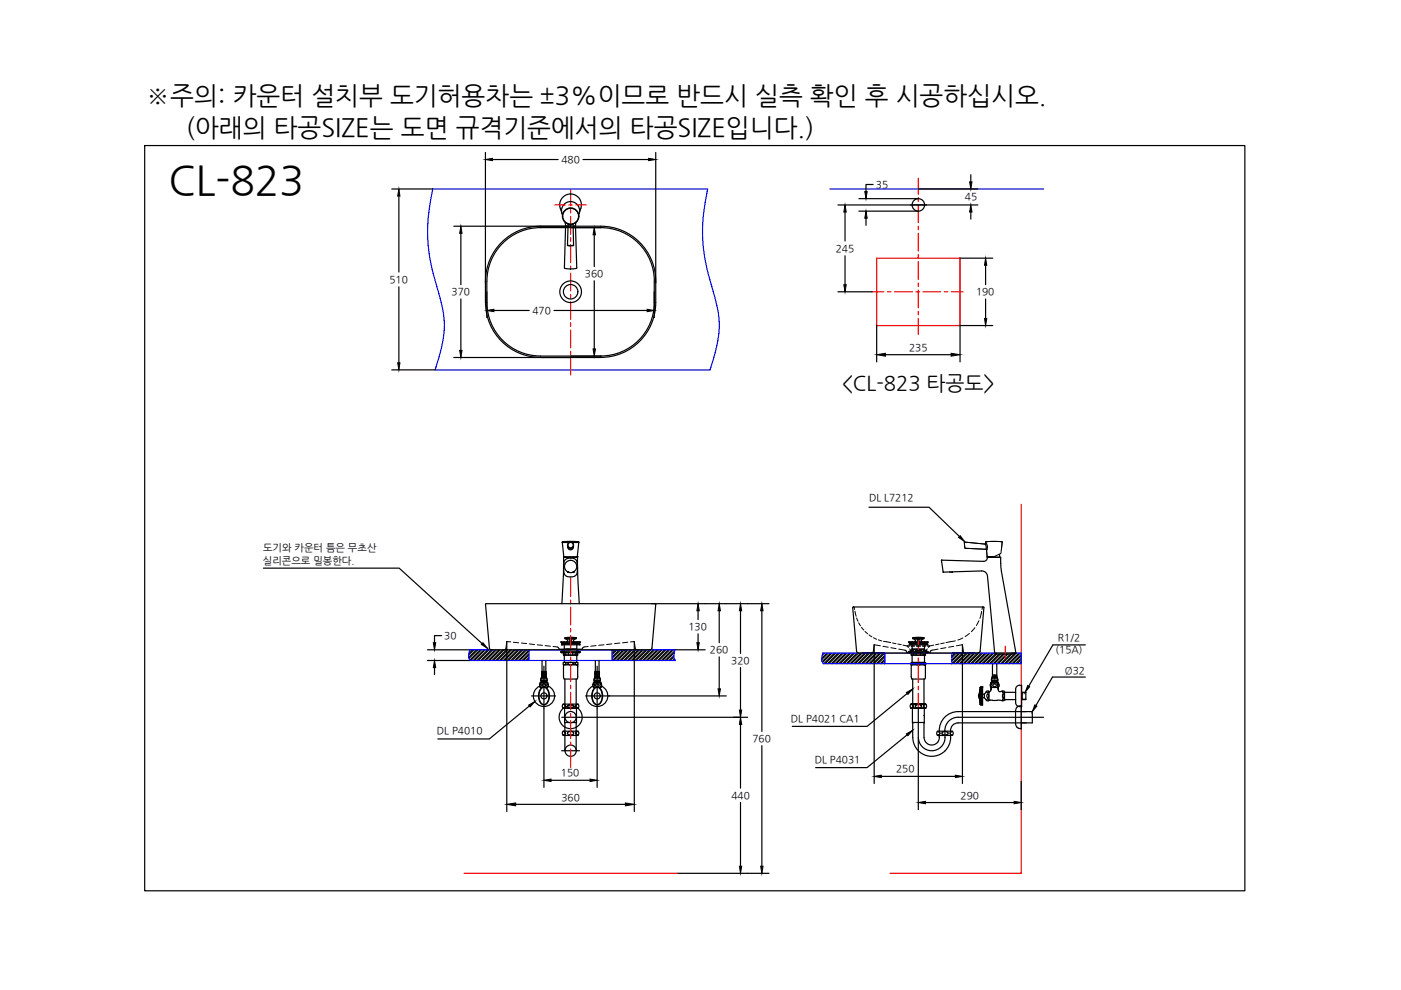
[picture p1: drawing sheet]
<svg xmlns="http://www.w3.org/2000/svg" width="297mm" height="210mm" viewBox="0 0 297 210" stroke-linecap="round" stroke-linejoin="round" font-family="sans-serif">
<!-- layer: 5 -->
<path d="M30.7 30.9h233.2v158h-233.2z" fill="none" stroke="#000" stroke-width=".25"/>
<!-- layer: 3 -->
<g fill="none" stroke="#000" stroke-width=".25">
<path d="M102.9 32.3v27.7M104.4 33.8h13.9M123.6 33.8h13.9M139 32.3v27.7M185.1 39.1h-1.5v1.5M205.8 37v1.6M83.1 40.1h8.6M84.6 41.6v16.1M96.2 48h24.8M97.7 49.5v10.9M121 48.3h6.5M126 49.8v6.7"/>
<path d="M126 59.5v14.5M177.7 43.5h29.6M179.2 45v6.1M179.2 54.2v6.2M182.1 42.1h12.6M182.1 44.8h12.6M183.6 46.3v1.5M194.7 40.1h12.6M203.5 54.7h7M205.8 45v1.5M209 56.2v4.2M83.1 78.4h9.2"/>
<path d="M84.6 60.8v16.1M96.2 75.8h24.8M97.7 63.4v10.9M103.2 61.9v5.4M104.7 65.8h7.5M117.5 65.8h19.7M121 75.5h6.5M138.7 61.9v5.4M177.7 61.9h7.2M185.9 69v7.7M187.7 75.2h14M209 63.4v4.1"/>
<path d="M210.5 69h-7v7.7M184.2 107.5h12.8l6.4 6.2M55.8 120.5h28.8l17.6 16M90.6 137.8h9M93.6 134.8h-1.5v1.5M99.7 137.8l-.1 .1M100.2 137.8l-.8 .8M100.5 137.8l-1.1 1.1M101 137.8l-1.6 1.6M101.3 137.8l-1.9 1.8M101.8 137.8l-2.2 2.1M102.1 137.8l-2.3 2.2"/>
<path d="M102.6 137.8l-2.3 2.2M102.9 137.8l-2.3 2.2M103.4 137.8l-2.3 2.2M103.7 137.8l-2.3 2.2M104.2 137.8l-2.3 2.2M104.5 137.8l-2.3 2.2M105 137.8l-2.3 2.2M105.2 137.8l-2.2 2.2M105.8 137.8l-2.3 2.2M106.1 137.8l-2.3 2.2M106.6 137.8l-2.3 2.2M107.4 137.8l-2.3 2.2"/>
<path d="M107.4 136v36.1M107.7 137.8l-2.3 2.2M108.2 137.8l-2.3 2.2M108.4 137.8l-2.2 2.2M109 137.8l-2.3 2.2M109.2 137.8l-2.2 2.2M109.8 137.8l-2.3 2.2M110.1 137.8l-2.3 2.2M110.6 137.8l-2.3 2.2M110.8 137.8l-2.2 2.2M111.4 137.8l-2.3 2.2M111.6 137.8l-2.2 2.2"/>
<path d="M112.1 137.8l-2.2 2.2M112.1 138.6l-1.4 1.4M112.1 139.4l-.6 .6M112.1 138.1l-1.9 1.9M112.1 138.9l-1.1 1.1M112.1 139.7l-.3 .3M118.9 138.2h4.1M119 136.1l4 .1M119 136.1l.1 .2M119 138.3l.1 .1M119.1 136.3v.1M119.1 136.7h.1"/>
<path d="M119.1 136.3h.1M119.1 136.7h3.8M119.1 136.3h3.8M119.1 136.4h3.7M119.4 136.4v.2M119.5 138.4v.5h3M119.5 138.9h.5M119.6 137.5l.1 .3M119.6 137.8l-.7 .4M119.6 137.6h2.7M119.6 136.7v3.7M119.7 135.3h2.5"/>
<path d="M119.8 135.3l1.2-.2 1.2 .2-.1 .1h-2.3l-.1-.1M120 138.9h.5M120 138.4v.5M120 135.4l.8 .1M120 135.4l.2 .1M120.1 135.5l.2 .3M120.4 135.8l-.2 .3M120.5 138.4v.5M120.5 138.9h.9M120.8 135.5v.6M120.8 135.5h.3M120.9 135.5v.4"/>
<path d="M121 136.2h2M121 135.5v.4M121 135.9h-.1v.2M121 135.9v.2M121.1 135.5v.6M121.4 138.4v.5M121.4 138.9h.6M121.8 135.5l-.2 .3 .1 .3M121.8 135.5l.1-.1-.8 .1M122 138.4v.5M122 138.9h.5M122.3 137.5l-.1 .3"/>
<path d="M122.3 136.7v3.7h-2.6M122.3 137.8l.7 .4M122.5 138.4v.5M122.6 136.4v.2M122.8 136.6h-3.7v.1M122.8 136.6h.1M122.9 136.7h.1M122.9 136.3h.1M122.9 136.4h-.1M122.9 136.3v.1M122.9 136.6v.1M122.9 138.3l-3.8 .1"/>
<path d="M123 136.2l-.2 .1M130 137.8l-.2 .2M130.5 137.8l-.7 .7M130.8 137.8l-1 1M131.3 137.8l-1.5 1.5M131.6 137.8l-1.8 1.8M132.1 137.8l-2.2 2.2M132.4 137.8l-2.3 2.2M132.9 137.8l-2.2 2.2M133.2 137.8l-2.3 2.2M133.7 137.8l-2.2 2.2M134 137.8l-2.3 2.2"/>
<path d="M134.5 136v36.1M134.5 137.8l-2.2 2.2M134.8 137.8l-2.3 2.2M135.1 137.8h-28.2l-2.3 2.2M135.3 137.8l-2.2 2.2M135.6 137.8l-2.3 2.2M136.1 137.8l-2.2 2.2M136.4 137.8l-2.3 2.2M136.9 137.8l-2.3 2.2M137.2 137.8l-2.3 2.2M137.7 137.8l-2.2 2.2M138 137.8l-2.3 2.2"/>
<path d="M138.1 128h24.9M138.5 137.8l-2.2 2.2M138.8 137.8l-2.3 2.2M139.3 137.8l-2.3 2.2M139.6 137.8l-2.3 2.2M140.1 137.8l-2.3 2.2M140.4 137.8l-2.3 2.2M140.9 137.8l-2.3 2.2M141.2 137.8l-2.3 2.2M141.7 137.8l-2.2 2.2M142 137.8l-2.3 2.2M142.5 137.8l-2.3 2.2"/>
<path d="M142.8 137.8l-2.3 2.2M142.9 139.3l-.8 .7M142.9 139l-1.1 1M142.9 138.4l-1.6 1.6M143 139.7l-.4 .3M143 138l-2 2M143.1 137.8h6.4M143.1 139.8l-.2 .2M148 129.5v1.9M148 134.4v1.9M152.5 129.5v6.8M152.5 139.3v6.8"/>
<path d="M157 129.5v9M161.5 129.5v25.6M174.5 138.5l-.1 .1M174.8 138.5l-.5 .4M175.3 138.5l-1 1M175.6 138.5l-1.4 1.3M176.1 138.5l-1.8 1.8M176.4 138.5l-2 2M176.9 138.5l-2.2 2.2M177.2 138.5l-2.3 2.2M177.7 138.5l-2.2 2.2M178 138.5l-2.3 2.2"/>
<path d="M178.5 138.5l-2.2 2.2M178.8 138.5l-2.3 2.2M179.3 138.5l-2.2 2.2M179.6 138.5l-2.3 2.2M180.1 138.5l-2.3 2.2M180.4 138.5l-2.3 2.2M180.9 138.5l-2.2 2.2M181.2 138.5l-2.3 2.2M181.7 138.5l-2.2 2.2M182 138.5l-2.3 2.2M182.5 138.5l-2.3 2.2M182.8 138.5l-2.3 2.2"/>
<path d="M183.3 138.5l-2.3 2.2M183.6 138.5l-2.3 2.2M184.1 138.5l-2.3 2.2M184.4 138.5l-2.3 2.2M184.9 138.5l-2.2 2.2M185.2 138.5l-2.3 2.2M185.3 136.7v29.4M185.7 138.5l-2.3 2.2M186 138.5l-2.3 2.2M186.5 138.5l-2.3 2.2M186.8 138.5l-2.3 2.2M187.3 138.5l-2.3 2.2"/>
<path d="M187.6 138.5l-2.3 2.2M187.6 139l-1.8 1.7M187.6 139.8l-1 .9M187.6 139.2l-1.5 1.5M192.6 138.2l.8-.4h2.6l.8 .4M192.6 138.2h4.2M192.7 136.2h4M192.7 136.2l.1 .1M192.8 138.3l3.8 .1v-.1M192.8 136.3v.1M192.8 136.6v.1M192.8 136.3h.1"/>
<path d="M192.8 136.7h.1M192.8 136.4h.1M192.8 136.7h3.8M192.8 136.6h3.8M192.8 136.4h3.8M192.8 136.6h.1M193.1 136.4v.2M193.2 138.4l.1 .5h2.9M193.2 138.9h.5M193.4 137.5v.3M193.4 137.6h2.6M193.4 136.7v3.7"/>
<path d="M193.5 135.3h2.4M193.5 135.2l1.5-.1 .9 .2-.1 .1h-2.2zM193.7 138.4v.5h.6M193.8 135.4l.8 .1M193.9 135.5l.2 .3-.2 .3M194.3 138.4v.5M194.3 138.9h.9M194.6 135.5h.2M194.6 135.5v.6M194.7 136.1l-.1-.2h.2v.2M194.7 135.5l-.1 .4M194.7 135.5l.1 .4"/>
<path d="M194.8 135.5v.6M195.2 138.4v.5M195.5 135.5l-.2 .3 .2 .3M195.5 135.5l.2-.1-.9 .1M195.7 138.4v.5h-.5M195.7 138.9h.5M196 137.5v.3M196 136.7v3.7h-2.6M196.2 138.4v.5M196.3 136.4v.2M196.6 136.6h.1M196.6 136.3h.1"/>
<path d="M196.6 136.7h.1M196.6 136.4h.1M196.6 136.3v.1M196.6 136.6v.1M196.7 136.2l-3.9 .1M201.9 138.5l-.1 .1M202.5 138.5l-.7 .6M202.7 138.5l-.9 .9M203.2 138.5l-1.4 1.4M203.5 138.5l-1.7 1.7M204.1 138.5l-2.3 2.2M204.1 136.7v29.4"/>
<path d="M204.3 138.5l-2.2 2.2M204.9 138.5l-2.3 2.2M205.1 138.5l-2.2 2.2M205.6 138.5l-2.2 2.2M205.9 138.5l-2.2 2.2M206.4 138.5l-2.2 2.2M206.7 138.5l-2.2 2.2M207.2 138.5l-2.2 2.2M207.5 138.5l-2.2 2.2M208.1 138.5l-2.3 2.2M208.3 138.5l-2.2 2.2M208.8 138.5l-2.2 2.2"/>
<path d="M209.1 138.5l-2.3 2.2M209.6 138.5l-2.2 2.2M209.9 138.5l-2.2 2.2M210.4 138.5l-2.2 2.2M210.7 138.5l-2.2 2.2M211.2 138.5l-2.2 2.2M211.3 138.7l-2.1 2M211.8 138.7l-2 2M212.1 138.7l-2.1 2M212.6 138.7l-2 2M212.9 138.7l-2.1 2M213.4 138.7l-2 2"/>
<path d="M213.7 138.7l-2.1 2M214.2 138.7l-2 2M214.5 138.7l-2.1 2M215 138.7l-2 2M215.2 138.5l-.1 .1M215.5 138.5l-2.3 2.2M216 138.5l-2.2 2.2M216.3 138.5l-2.3 2.2M216.5 138.8l-1.9 1.9M216.5 139.6l-1.1 1.1M216.5 139l-1.7 1.7M216.5 139.8l-.9 .9"/>
<path d="M90.6 140h9.1M92.1 141.5v1.5M112.2 149.7l-8.5 7h-10.9M119.4 140.8l.3 .1 .2-.1M119.5 141h3v2.5l-.2 .5h-2.7l-.1-.5zM119.8 144v6.1h2.4v-6.1M119.9 140.5h-.4l-.1 .4M120.5 140.5v.4M120.5 140.5h-.6v.4h.6M120.5 140.9l.5 .1M121 140.4l-.5 .1M121 140.4l.5 .1"/>
<path d="M121.5 140.5h.5v.4h-.5zM121.5 140.9l-.5 .1M122 140.5l.3-.1 .2 .1M122 140.8l.3 .1 .2-.1M122.2 141h.1M122.5 140.5v.4M122.8 152.1h35.7M129.1 147.6h24.9M157 141.5v9.1M157 153.6v13.5M161.5 158.1v25.6M187.6 140.5l-.2 .2"/>
<path d="M187.6 140l-.7 .7M192.3 147l-8.5 7h-15.8M192.3 155.8l-8.5 7h-10.9M193.2 140.8l.2 .1 .3-.1M193.3 141h2.8M193.3 141l-.1 2.5 .1 .5h2.8l.1-.5-.1-2.5M193.5 144v6.1h2.4v-6.1M193.7 140.5v.4h.5M193.7 140.5h.5M193.7 140.5h-.4l-.2 .4M194.2 140.5v.4M194.2 140.9l.5 .1"/>
<path d="M194.7 140.4l-.5 .1M194.7 140.4l.5 .1M195.2 140.5v.4h.6v-.4M195.2 140.5h.6M195.2 140.9l-.5 .1M195.8 140.5h.4l.1 .4M195.8 140.8l.2 .1 .3-.1M195.8 151.7h.1M196 141h.1M216.5 140.4l-.3 .3M216.5 140.6l-.1 .1M109.3 170.5h23.3"/>
<path d="M157 170.1v13.6M186.8 164.6h15.8M143.5 185.2h19.5"/>
</g>
<g fill="#000" stroke="#000" stroke-width=".21">
<path d="M102.9 33.8l1.5-.2v.5zM137.5 33.6l1.5 .2-1.5 .3zM205.6 38.6h.5l-.3 1.5zM84.6 40.1l.2 1.5h-.5zM97.7 48l.3 1.5h-.5zM126 48.3l.2 1.5h-.5zM179.2 43.5l.2 1.5h-.5zM183.6 44.8l.3 1.5h-.5zM183.4 40.6h.5l-.3 1.5zM205.8 43.5l.3 1.5h-.5zM209 54.7l.2 1.5h-.5zM84.3 76.9h.5l-.2 1.5z"/>
<path d="M97.5 74.3h.5l-.3 1.5zM103.2 65.8l1.5-.2v.5zM125.7 74h.5l-.2 1.5zM137.2 65.6l1.5 .2-1.5 .3zM178.9 60.4h.5l-.2 1.5zM185.9 75.2l1.8-.3v.6zM201.7 74.9l1.8 .3-1.8 .3zM208.7 67.5h.5l-.2 1.5zM203.6 113.6l.9 1.2-1.3-.9zM91.9 136.3h.5l-.3 1.5zM102.4 136.3l.9 1.2-1.2-.9zM148 128l.3 1.5h-.5z"/>
<path d="M147.8 136.3h.5l-.3 1.5zM152.5 128l.2 1.5h-.5zM157 128l.3 1.5h-.5zM161.5 128l.3 1.5h-.5zM92.1 140l.3 1.5h-.5zM112.1 149.5l1.3-.8-1 1.2zM152.2 146.1h.5l-.2 1.5zM157 152.1l.3 1.5h-.5zM156.8 150.6h.5l-.3 1.5zM192.2 146.8l1.3-.7-1 1.1zM192.2 155.6l1.3-.8-1 1.2zM107.4 170.5l1.9-.3v.7z"/>
<path d="M132.6 170.2l1.9 .3-1.9 .4zM185.3 164.6l1.5-.2v.5zM202.6 164.4l1.5 .2-1.5 .3zM156.8 183.7h.5l-.3 1.5zM161.3 183.7h.5l-.3 1.5z"/>
</g>
<!-- layer: 1 -->
<path d="M91.7 40.1a37.3 37.3 0 0 0 1.2 21.7 20.7 20.7 0 0 1 .1 14.2l-.7 2.4M150 40.1a37.3 37.3 0 0 0 1.2 21.7 20.7 20.7 0 0 1 .1 14.2l-.8 2.4M99.6 137.8l-.2 1.5 .3 .7M143.1 137.8l-.2 1.5 .3 .7M174.5 138.5l-.3 1.5 .4 .7" fill="none" stroke="#00f" stroke-width=".25"/>
<path d="M216.5 106.9v78.3h-27.8M98.4 185.2h45.1" fill="none" stroke="#f00" stroke-width=".25"/>
<!-- layer: 0 -->
<g fill="none" stroke="#000" stroke-width=".25">
<path d="M103.2 59.6v4.5M103.2 59.6a11.4 11.4 0 0 1 11.4-11.3h12.8a11.4 11.4 0 0 1 11.3 11.3v4.5a11.3 11.3 0 0 1-11.3 11.4h-12.8a11.4 11.4 0 0 1-11.4-11.4M106.4 51.4a11.6 11.6 0 0 1 8.2-3.4h12.8a11.7 11.7 0 0 1 11.6 11.6 19.7 19.7 0 0 1-.6 8.5 11.7 11.7 0 0 1-11 7.7h-12.8a11.7 11.7 0 0 1-11.7-11.7 20.1 20.1 0 0 1 .7-8.4 11.7 11.7 0 0 1 2.8-4.3zM119.5 118h2.9M199.6 118.8h.1M199.7 118.8l8.8 .2M199.7 118.7l.3 2.6M208.6 119l.5-.2 .2-.6h2.9v1.3M208.9 115.3l.2 .6-.1 .5M209 115.2a1.01 1.01 0 0 1 .2 1.4M209.3 118h1.4M211.8 117.5l.2 .6-2.5 .1v-.2"/>
<path d="M212.2 119.5l.1 1.6M103.1 128h35.8M103.1 128l-.2 .1 .9 9.3M103.8 137.4l.3 .4M104.1 137.8h2.8M118.5 137.6h.1M123.5 137.6h.1M138.2 137.4l-.3 .4h-2.8M138.9 128l.2 .1-.9 9.3M180.8 128.7h27.7l.1 .1-.9 9.5-.3 .2-25.6-.1-.2-.3zM192.2 138.3h.1M197.2 138.3h.1"/>
<path d="M200 121.3h.1M201.3 121.3h.6M208.1 121.1l-8.1 .2M208.1 121.1a1.2 1.2 0 0 1 1.3 1M211.2 138.5v.2M212.3 121.1l3.1 17.4h-4.5l-1.5-16.3M215.1 138.5v.2M115.3 150.2v16.7M126.6 150.2v16.7M116.8 165.4h8.3"/>
<circle cx="121" cy="61.9" r="2.3"/>
<circle cx="121" cy="61.9" r="1.53"/>
</g>
<path d="M115.3 165.4l1.5-.2v.5zM125.1 165.2l1.5 .2-1.5 .3z" fill="#000" stroke="#000" stroke-width=".21"/>
<!-- layer: 4 -->
<g fill="none" stroke="#000" stroke-width=".25">
<path d="M119.1 159.2h3.8M119.1 152.1h3.7M119.4 155.1h.1M119.4 149.3l.1 .1M119.4 155.9h3.1M119.4 155h3.1M119.4 149.3l-.2 .4 .2 .5M119.4 155l-.2 .5 .2 .4M119.4 149.3h3.1M119.4 150.2h3.1M119.4 150.2a2.44 2.44 0 0 0-.2 3.5 2.44 2.44 0 0 0 3.6 0 2.44 2.44 0 0 0-.3-3.5M119.4 150.2a2.44 2.44 0 0 1 3.1 0"/>
<path d="M119.5 155.1l.2 .1M119.5 149.4h.2M119.5 155.8h-.1M119.5 150.1h-.1M119.7 155.7l-.2 .1M119.7 150l-.2 .1M119.7 150.2v3h2.5M119.7 155.2l.2 .3-.2 .2M119.7 149.4l.2 .2M119.8 153.2v6a1.2 1.2 0 0 1 1.7-1.1 1.2 1.2 0 0 1 .2 2 1.2 1.2 0 0 1-1.9-.7v-.4M119.9 149.9l-.2 .1M119.9 149.6v.3"/>
<path d="M120.3 155.3a.51 .51 0 0 0 .7 .6M120.4 149.6l.1 .4M120.5 150l.8 .1M120.5 149.5l-.1 .1M120.7 155.1h.6M120.7 155.1l-.4 .2M121 155h.1M121.2 149.4l.4 .2M121.2 155.1l.4 .2M121.3 149.4l-.8 .1M121.3 155.8l-.3 .1M121.6 155.3v.3l-.4 .2"/>
<path d="M121.6 149.6v.3l-.4 .2M122.1 149.9l.4 .2M122.1 149.6v.3M122.2 153.2v6M122.2 150.2v3M122.2 153.2h.1M122.2 155.7l.3 .1M122.3 155.2l-.2 .3 .2 .2M122.4 150.1h.2M122.5 155.1l-.3 .1M122.5 155.8h.1M122.5 149.3l.2 .4-.2 .5"/>
<path d="M122.5 155l.2 .5-.2 .4M122.6 149.3l-.5 .3M122.6 155.1h-.1M193.1 149.3l.3 .2M193.2 149.3h.3h-.3M193.2 150.2h3M193.2 149.3l-.2 .4 .2 .5M193.2 150.1h-.1M193.4 149.4a.3 .3 0 0 1 .2 .3 .3 .3 0 0 1-.2 .3M193.4 150l-.2 .1M193.4 153.2h.1M193.4 153.2h2.6"/>
<path d="M193.4 150.2v3M193.5 149.3h1.2h-1.2M193.5 153.2v.1a8 8 0 0 0 .5 5 4 4 0 0 0 4.5 1.9 4 4 0 0 0 3.1-3.9M194.1 149.6v.3l.3 .2M194.4 150.1h.6M195 149.4h-.7l-.2 .2M195 149.4l.2 .1M195.2 149.5l.1 .1M195.2 150l-.2 .1M195.3 149.6l-.1 .4M195.8 149.6v.3M195.8 149.9l.2 .1"/>
<path d="M195.9 149.3h-1.2h1.2M196 153.2l-.1 1.8a2.54 2.54 0 0 0 .7 2.7 1.59 1.59 0 0 0 1.9 0 1.59 1.59 0 0 0 .6-1.8M196 150.2v3M196 149.4l-.2 .2M196 150l.2 .1M196.2 150.1h.1M196.2 149.4l-.2 .1M196.2 149.3h-.3h.3M196.3 149.3l.2 .4-.2 .5M196.3 149.3l-.1 .1M198.7 155.1h.2M198.8 155h3.1l.2 .6-.2 .3h-3.1l-.2-.4z"/>
<path d="M198.9 155.1a.35 .35 0 0 1 .4 .2 .35 .35 0 0 1-.2 .5M199.1 155.7l-.4 .2M199.7 155.6a.63 .63 0 0 1 .7-.5 .63 .63 0 0 1 .6 .5M199.7 155.6l.7 .3 .6-.3M200.3 155a3.7 3.7 0 0 1-1 3.6 2.83 2.83 0 0 1-3 .3 2.83 2.83 0 0 1-1.6-2.6M200.3 155h.1M201.5 155.9v.5M201.5 155a1.62 1.62 0 0 1 1.6-1.7h15.8v-2.4h-15.7a4 4 0 0 0-4.1 4.1M201.6 155.7l.4 .2M201.8 155.1a.34 .34 0 0 0-.3 .3 .34 .34 0 0 0 .1 .4M202 155.1h-.2M215.3 153.4l.1 .5 .5 .5"/>
<path d="M215.9 149.8l.6-.2v4.9l-.6-.1M215.9 149.7l-.3 .3-.2 .5-.1 2.9M221.3 152.1h-18.1a2.83 2.83 0 0 0-2.9 2.8"/>
<circle cx="121" cy="152.1" r="1.2"/>
</g>
<!-- layer: 6 -->
<g fill="none" stroke="#000" stroke-width=".25">
<path d="M112.7 147.6h5.1M114.4 145.5a2.25 2.25 0 0 0-.8 3.4 2.25 2.25 0 0 0 3.5 0 2.25 2.25 0 0 0-.9-3.4M114.5 145.1h.2l.1 .2-.2 .3zM114.5 144.7h1.6h-.5M114.5 144.7h1.6v.1h-1.6zM114.5 144.8l-.1 .5 .1 .4 1.6 .1M114.6 145.8h.7M114.6 144l.1 .3M114.7 146a.89 .89 0 0 1 .9-.3 .89 .89 0 0 1 .7 .7 2.53 2.53 0 0 1-.6 3 .95 .95 0 0 1-1.3-.7 2.85 2.85 0 0 1 .3-2.7zM114.7 144h1.3M114.8 146a.85 .85 0 0 1 .8-.2 .85 .85 0 0 1 .6 .7 2.31 2.31 0 0 1-.7 2.9 1.27 1.27 0 0 1-1.2-1.5v-1.1zM114.8 144.3v.2h1.1v-.2"/>
<path d="M114.8 144.5v.1M114.8 143.7h.1M114.8 143.6h1M114.8 143.6h.1M114.8 142.4h1v.2l-.9 .1zM114.8 142.9h1M114.8 142.6h1M114.8 143.1h.1M114.9 142.8l-.1 .3M114.9 143.1h.9M114.9 143.1l-.1 .5h1M114.9 142.7v.1"/>
<path d="M114.9 140v2.4M115 143.6h.1M115.3 141.2v9M115.6 143.6h.1M115.7 140v2.4M115.8 142.7v.4h-1M115.8 143.3l-1 .1h1M115.8 143.1v.2M115.8 143.3v.1M115.8 143.4v.2M115.8 143.1h.1M115.8 143.6l.1 .4"/>
<path d="M115.9 144.6h-.1M115.9 144.6h.1M115.9 143.7h-1.1v.3M115.9 145.1h.3l.1 .2-.2 .3zM116 144v.3M116 144.2l-1.3 .1M116.1 144.8l.2 .5-.2 .4M124.1 147.6h5.2M125.7 145.5a2.25 2.25 0 0 0-.9 3.4 2.25 2.25 0 0 0 3.6 0 2.25 2.25 0 0 0-.9-3.4M125.7 145.1h.3l.1 .2-.2 .3zM125.8 144.8l.1-.1h1.5v.1M125.8 144.7h1.6"/>
<path d="M125.8 144.8h1.6M125.8 144.8l-.1 .5 .1 .4 .8 .1M125.9 144l.1 .3h1.3v-.3M125.9 146a.89 .89 0 0 1 1-.3 .89 .89 0 0 1 .6 .7 2.53 2.53 0 0 1-.5 3 .95 .95 0 0 1-1.3-.7 2.85 2.85 0 0 1 .2-2.7zM125.9 144h1.4M126 146a.84 .84 0 0 1 .9-.2 .84 .84 0 0 1 .6 .7 2.34 2.34 0 0 1-.7 2.9 1.27 1.27 0 0 1-1.2-1.5v-1.1zM126 144.3v.2h1.2M126.1 144.6h.1M126.1 143.7h.1M126.1 143.6h1M126.1 143.6h.1M126.1 143.4h1"/>
<path d="M126.1 143.1h1M126.1 142.9h1M126.1 142.6h1M126.1 143.4v.2M126.2 142.7l-.1-.3h1v.3M126.2 142.7v.4M126.2 143.1h.9M126.2 143.3h.9M126.2 142.7h.9M126.2 143.3l-.1 .1M126.2 143.1v.2M126.2 140v2.4"/>
<path d="M126.3 143.6h.1M126.6 141.2v9M126.9 143.6h.1M127 140v2.4M127.1 142.7v.4M127.1 143.3v.1M127.1 143.1v.2M127.1 143.4v.2M127.1 143.6l.1 .4M127.2 144.3v.3M127.2 143.7h-1.2v.3M127.3 145.1h.2l.1 .2-.2 .3z"/>
<path d="M127.4 144.8l.2 .5-.2 .5h-.8h.8M207.5 147.5l.2 .7M207.7 146.9l-.2 .6M207.8 145.8v3.6M207.8 149.4h.4M207.8 145.7l-.1 1.9 .1 1.7M207.9 145.7l.4-.1v3.9h-.1M207.9 145.7l-.1 .1M207.9 145.7v3.7v-3.7M207.9 149.3h.3M207.9 149.2h.3M207.9 148.9h.3"/>
<path d="M207.9 148.6h.3M207.9 148.7h.3M207.9 148.8h.3M207.9 149h.3M207.9 149.1h.3M207.9 148.5h.3M207.9 148.4h.3M207.9 146.8h.3M207.9 145.8h.3M207.9 146.7h.3M207.9 148.1h.3M207.9 148.2h.3"/>
<path d="M207.9 148.3h.3M207.9 147.6h.3M207.9 147.7h.3M207.9 147.8h.3M207.9 147.9h.3M207.9 148h.3M207.9 147.5h.3M207.9 147.2h.3M207.9 147.4h.3M207.9 147.3h.3M207.9 147.1h.3M207.9 147h.3"/>
<path d="M207.9 146.9h.3M207.9 146.5h.3M207.9 146.6h.3M207.9 146.4h.3M207.9 146.3h.3M207.9 146.1h.3M207.9 146h.3M207.9 146.2h.3M207.9 145.9h.3M207.9 145.7h.3M208.2 145.6h.1M208.2 145.6v3.9"/>
<path d="M208.2 145.6v.1M208.3 147.2h.4M208.7 147.2v.7h-.4M208.7 147.9l.3 .4M209 148.3l.1 .1M209.1 146.7l-.4 .5M209.1 148.4l.3 .2 .6-.2 2.6 .2 .4-.2M209.1 146.7l.3-.2 .3 .1v1.9M209.2 148.5l.2-.4 .2 .5M209.3 147.2a.36 .36 0 0 1 .3 .3 .36 .36 0 0 1-.3 .4zM209.6 146.5l-.2 .4-.2-.3M209.7 148.4h.1"/>
<path d="M209.7 146.7h.1M209.7 148.5h.2M209.9 146.6l-.2 .1M210 145.1h.3v.2l-.2 .3zM210.1 144.8v-.1h1.5l.1 .1M210.1 146.3l-.3 .3M210.1 146.1v.1M210.1 144.7h1.6M210.1 144.8h1.6M210.1 145.8h1.6M210.1 145.8v.5M210.1 144.8l-.1 .5 .1 .4"/>
<path d="M210.2 144v.3M210.2 145.8v.3M210.2 144h1.3M210.3 144v-.3h1.2v.3M210.3 144.3v.2h1.2v-.2M210.4 144.5l-.1 .1M210.4 143.7h.1M210.4 143.4v.2M210.4 143.6l1 .1M210.4 143.6h1M210.4 143.6h.1M210.4 143.3l1 .1h-1"/>
<path d="M210.4 143.3v.1M210.4 140.7v2.6M210.4 143.1h.9M210.6 143.6h.1M211.2 143.6h.1M211.3 140.7v2.6M211.4 143.4v.2M211.4 143.6h.1M211.4 144.5v.1M211.4 144.6h.1M211.5 145.1h.3v.2l-.2 .3zM211.5 144h.1"/>
<path d="M211.6 144l-.1 .3h-1.3M211.6 145.8v.3M211.7 144.8l.1 .5-.1 .4M211.7 145.8l.1 .8 .6-.1M211.7 146.1v.1M212.5 146.5l.5 .1M212.5 146.5l.2 .5 .2-.4M212.6 147.2a.35 .35 0 0 1 .3 .3 .35 .35 0 0 1-.3 .4zM212.9 148.5l-.2-.4-.2 .5M213 146.7v1.8v-.2M213 148.3h.1M213 146.8h2.3"/>
<path d="M213 148.3h2.3M215.6 145.5l.2-.1 .8-.1v4.5a.97 .97 0 0 1-1.3-.8v-2.9zM216.6 146.8l.9 .1zM216.6 148.3h.9zM216.7 146.8v1.5M217.5 146.9v1.4"/>
<circle cx="115.3" cy="147.5" r=".65"/>
<circle cx="115.3" cy="145.3" r=".34"/>
<circle cx="126.6" cy="147.5" r=".65"/>
<circle cx="126.6" cy="145.3" r=".34"/>
<circle cx="210.9" cy="145.3" r=".34"/>
</g>
<!-- layer: 5 -->
<path d="M91.7 40.1h58.3M175.9 40.1h45.4M92.3 78.4h58.2M99.6 137.8h6M109.2 137.8h33.9M174.5 138.5h42v2.2h-41.9M99.7 140h43.5" fill="none" stroke="#00f" stroke-width=".25"/>
<!-- layer: CENTER -->
<g fill="none" stroke="#f00" stroke-width=".25">
<path d="M194.7 37.8v3.4M117.6 43.5h2.2M120.6 43.5h.7M121 40.2v3.4M121 44.4v.7M121 45.9v3.8M121 50.4v.8M121 51.9v3.8M121 56.4v.8M121 57.9v3.8M122.1 43.5h2.2M185.9 54.7h17.6v14.3h-17.6z"/>
<path d="M194.7 41.9v.8M194.7 43.5v3.7M194.7 48v.7M194.7 49.5v3.7M194.7 54v.7M194.7 55.5v3.7M121 62.4v.8M121 63.9v3.8M121 68.5v.7M121 70v3.7M121 74.5v.7M121 76v3.5"/>
<path d="M184.9 61.9h2.5M188.2 61.9h.7M189.7 61.9h3.7M194.2 61.9h.7M194.7 60v.7M194.7 61.5v3.8M194.7 66v.8M194.7 67.5v3.4M195.7 61.9h3.7M200.2 61.9h.7M201.7 61.9h2.5M121 122.6v3.9"/>
<path d="M121 127.2v.8M121 128.7v3.8M121 133.2v.8M121 134.7v3.8M121 139.3v.7M194.7 135.9v2.8M194.7 139.5v.7M121 140.8v3.7M121 145.3v.7M121 146.8v3.8M121 151.3v.8M121 152.8v3.8"/>
<path d="M121 157.3v.8M121 158.8v3.9M194.7 141v3.7M194.7 145.5v.7M194.7 147v2.8"/>
</g>
<!-- layer: 1 -->
<g fill="none" stroke="#000" stroke-width=".25">
<path d="M119.2 45.3l-.4-1.1a2.3 2.3 0 0 1 2.2-3.1 2.3 2.3 0 0 1 2.2 3.1l-.5 1.4M119.2 45.3v.3M119.8 47.2l.1 .7M119.9 47.9l-.2 8.9 1.3 .2 1.3-.2-.3-8.9M119.9 47.9l.5 .1M120.3 52l.4 .1 .9-.1M120.3 52h1.3M120.3 52l.1-4.5a.74 .74 0 0 0 1.1 0l.1 4.5M122 47.9l-.4 .1M122.1 47.2l-.1 .7M122.8 45.2a1.91 1.91 0 0 0-1.8-2.5 1.91 1.91 0 0 0-1.8 2.6M119.2 115l.3 3"/>
<path d="M119.2 115h.1M119.2 115h1.7M119.2 115h1.5M119.3 114.9h3.4M119.5 119.4l-.4 8.6M119.5 119.4v1.1a1.5 1.5 0 0 0 .5 1.6 1.5 1.5 0 0 0 1.7 .1l.4-.2 .3-.6v-2M119.5 119.4v-1.2h1.5v.1a1.17 1.17 0 0 0-1.4 1.1M119.7 118.2h.1M119.7 118v.2M120.4 115.8a.64 .64 0 0 0 .6 .8 .64 .64 0 0 0 .6-.8M120.4 115.8a.6 .6 0 0 0 .6 .6 .6 .6 0 0 0 .6-.6M121 118.3a1.27 1.27 0 0 1 1.4 1.1"/>
<path d="M121 118.2h1.4v1.2M121.1 115h1.6M121.3 115h1.4M122.2 118.2h.1M122.2 118v.2M122.4 118h.1M122.4 119.4l.4 8.6M122.6 114.9l-3.4 .1M122.7 114.9v.1M122.7 115l-.3 3M122.7 115h.1M120.4 121.3h.1"/>
<path d="M121.5 121.3h.1M121.6 121.3h.1M121.6 121.3h-.2M201.9 121.2v.1M230.1 136.7h-6.9l-5.1 8.8M194.7 150.2v21.5M230.1 143.6h-7l-3.5 6M196.2 170.2h18.8M216.5 165.7v6"/>
<circle cx="121" cy="45.8" r="1.75"/>
<circle cx="121" cy="45.8" r="1.68"/>
<circle cx="121" cy="115.6" r=".65"/>
<circle cx="121" cy="115.6" r=".57"/>
<circle cx="121" cy="120.1" r="1.3"/>
</g>
<path d="M217.9 145.4l.4 .2-1 1.2zM219.4 149.5l.4 .2-.9 1.2zM194.7 170.2l1.5-.3v.5zM215 169.9l1.5 .3-1.5 .2z" fill="#000" stroke="#000" stroke-width=".21"/>
<!-- layer: CENTER -->
<path d="M193 43.5h3.4" fill="none" stroke="#000" stroke-width=".25"/>
<!-- layer: 7 -->
<circle cx="194.7" cy="43.4" r="1.32" fill="none" stroke="#000" stroke-width=".25"/>
<!-- layer: 3 -->
<path d="M112.1 137.8v2.2M129.8 137.8v2.2M187.6 138.5v2.2M201.8 138.5v2.2" fill="none" stroke="#00f" stroke-width=".25"/>
<!-- layer: 0 -->
<g fill="none" stroke="#000" stroke-width=".21">
<path d="M108.3 136.1l-.9-.1-.1 1.5-.4 .3M108.8 136.2l1.2 .1M110.5 136.3l1.2 .2M112.2 136.5l1.1 .2M113.9 136.7l1.1 .1M115.6 136.9l1.1 .1M117.3 137.1l1 .1 .2 .4h1M120 137.6h1.9M124.7 137.1l-1 .1-.2 .4h-1M126.4 136.9l-1.1 .1M128.1 136.7l-1.2 .1M129.7 136.5l-1.1 .2"/>
<path d="M131.4 136.3l-1.1 .2M133.1 136.2l-1.1 .1M133.7 136.1l.8-.1 .2 1.5 .4 .3M181 128.7l.2 .5M181.3 129.6l.2 1.1M181.6 131l.3 .7M182.1 132.1l.3 .6M182.7 133l.4 .6M183.4 133.9l.5 .5M184.2 134.6l.7 .4M185.2 135.2l.7 .3M186.2 135.7l.8 .2"/>
<path d="M186.7 136.9l-1.4-.2-.1 1.5-.4 .3M187.2 137l1.1 .2M187.3 136l1.6 .2M188.9 137.3l1.1 .2M189.2 136.3l.8 .2M190.3 136.5l.8 .2M190.5 137.6l1.4 .3 .3 .4M191.4 136.8l.9 .2M192.2 138.3h1M192.3 137h.5M192.3 137l.3 .3M192.9 137.6l.2 .3"/>
<path d="M193.1 137.9h.6M193.1 138h.6M193.1 137.9v.4M193.2 137h.7M193.8 138.3h1.9M194.1 137.9h1.3M194.1 138h1.3M194.3 137h.9M195.5 137h.8M195.7 138h.6M195.7 137.9h.6M196.2 138.3h1"/>
<path d="M196.3 137.9v.4M196.6 137.6l-.3 .3M196.7 137h.4M197.1 137l-.3 .3M198 136.8l-.9 .2M198.9 137.6l-1.4 .3-.3 .4M199.1 136.5l-.7 .2M200.2 136.3l-.7 .2M200.6 137.3l-1.2 .2M202.2 137l-1.1 .2M202.6 135.9l-2 .3M202.8 136.9l1.3-.2 .2 1.5 .3 .3"/>
<path d="M204.1 135.3l-1 .4M205.5 134.3l-.9 .7M206.7 133.1l-.7 .8M207.5 131.6l-.5 1M208.1 129.6l-.3 1.5M208.4 128.7l-.2 .5"/>
</g>
<path d="M213.1 137v2.6" fill="none" stroke="#f00" stroke-width=".25"/>
<path d="M211.2 138.7h3.9M214.6 138.5h.5" fill="none" stroke="#000" stroke-width=".21"/>
<!-- layer: 1 -->
<g fill="none" stroke="#000" stroke-width=".21">
<path d="M204.5 115l.1 1.2 4.4 .3 .2 .1 .1 1.4h1.4M204.5 115l.1 1.2 4.4 .3M204.5 114.9v.1M204.5 114.9l4.3 .5 .2-.2M204.5 114.9l4.3 .5 .2-.1v-.3M209 115v.2M209 115a9.4 9.4 0 0 1 3.5 0M209 116.5h.1M209 115.2h.1M209 116.5l.2 .1M209.2 116.6l.1 1.4h1.4M209.2 116.6h.1"/>
<path d="M212.3 116.4l-.1 .7a.92 .92 0 0 1-.9 .7l-.6 .2M212.5 115l-.2 1.4"/>
</g>
<text font-size="8.6" x="35.8" y="41.1">CL-823</text>
<g font-size="5.4">
<text x="31" y="22.1">※주의: 카운터 설치부 도기허용차는 ±3%이므로 반드시 실측 확인 후 시공하십시오.</text>
<text x="39.4" y="28.9">(아래의 타공SIZE는 도면 규격기준에서의 타공SIZE입니다.)</text>
</g>
<text font-size="4.3" x="178.5" y="82.6">&lt;CL-823 타공도&gt;</text>
<g font-size="2.2">
<text x="119" y="34.5">480</text>
<text x="185.7" y="39.8">35</text>
<text x="204.6" y="42.4">45</text>
<text x="177.2" y="53.4">245</text>
<text x="82.6" y="59.9">510</text>
<text x="124" y="58.7">360</text>
<text x="95.7" y="62.6">370</text>
<text x="206.9" y="62.6">190</text>
<text x="112.9" y="66.5">470</text>
<text x="192.8" y="74.4">235</text>
<text x="184.3" y="106.2">DL L7212</text>
<text x="55.7" y="119.5">실리콘으로 밀봉한다.</text>
<text x="55.8" y="116.8">도기와 카운터 틈은 무초산</text>
<text x="94.2" y="135.5">30</text>
<text x="146" y="133.6">130</text>
<text x="224.3" y="135.9">R1/2</text>
<text x="150.5" y="138.5">260</text>
<text x="155.1" y="140.7">320</text>
<text x="223.8" y="138.6">(15A)</text>
<text x="225.8" y="142.8">Ø32</text>
<text x="92.6" y="155.7">DL P4010</text>
<text x="167.7" y="153.1">DL P4021 CA1</text>
<text x="159.5" y="157.3">760</text>
<text x="172.7" y="161.8">DL P4031</text>
<text x="118.9" y="164.6">150</text>
<text x="190" y="163.7">250</text>
<text x="119" y="169.7">360</text>
<text x="155.1" y="169.3">440</text>
<text x="203.7" y="169.4">290</text>
</g>
</svg>
